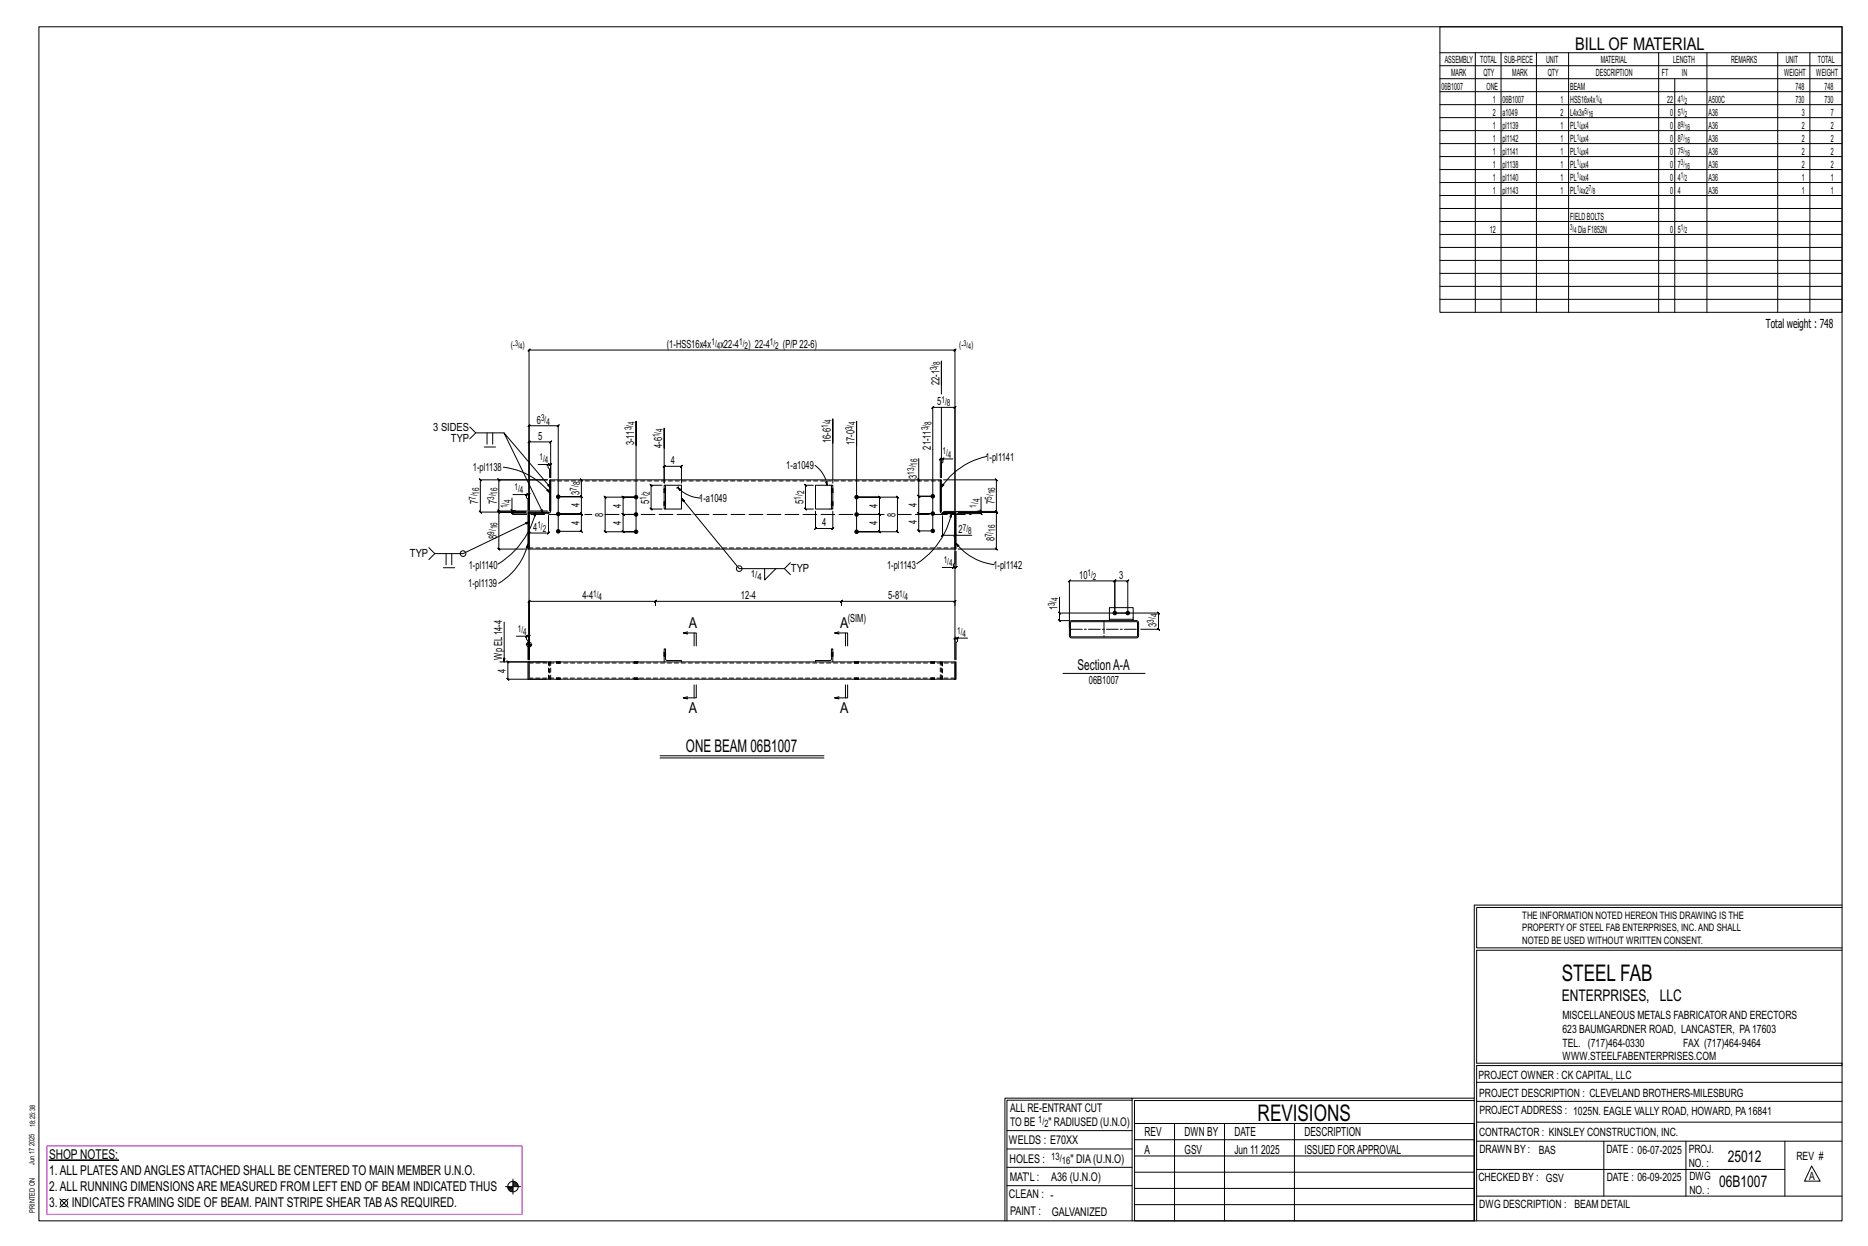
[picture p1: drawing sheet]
<svg xmlns="http://www.w3.org/2000/svg" width="914mm" height="610mm" viewBox="0 0 914 610" stroke-linecap="round" stroke-linejoin="round" font-family="sans-serif">
<g fill="#000" stroke="#000" stroke-width=".49">
<path d="M24 568h34z"/>
<circle cx="273" cy="260" r=".9"/>
<circle cx="273" cy="251" r=".9"/>
<circle cx="273" cy="243" r=".9"/>
<circle cx="311" cy="252" r=".9"/>
<circle cx="311" cy="243" r=".9"/>
<circle cx="419" cy="243" r=".9"/>
<circle cx="419" cy="252" r=".9"/>
<circle cx="457" cy="243" r=".9"/>
<circle cx="457" cy="251" r=".9"/>
<circle cx="457" cy="260" r=".9"/>
<circle cx="311" cy="260" r=".9"/>
<circle cx="419" cy="260" r=".9"/>
<circle cx="546" cy="300" r=".9"/>
<circle cx="552" cy="300" r=".9"/>
</g>
<g fill="none" stroke="#000" stroke-width=".49">
<path d="M19 13h883v584h-883zM705 13h197v140h-197zM705 26h197M705 32h197M705 39h197M722 26v127M735 26v127M752 26v127M768 26v127M812 26v127M820 39v114M836 26v127"/>
<path d="M870 26v127M886 26v127M705 45h197M705 51h197M705 58h197M705 64h197M705 70h197M705 77h197M705 83h197M705 89h197M705 96h197M705 102h197"/>
<path d="M705 108h197M705 115h197M705 121h197M705 127h197M705 134h197M705 140h197M705 146h197M461 188v-11v16M461 199v35v-7l1-1v-1h4M230 209l3 3h14M233 212l-3 3M237 219h6"/>
<path d="M238 212v5M241 212v5M311 218v-12v54M325 219v-9v26v-8v1l1-1h-1h9l-1 1 1-1v8M408 217v-12v31M419 218v-12v54M457 220v40zM457 220v-21l-1 1 1-1h10v1l1-1h-1v51M246 229a34 34 0 0 1 23 12M263 227h5v2l1 1v4M268 240v-1l1 2zM268 227h2l-1 1 1-1v7v-18l-1 1 1-1h-11l-1 1 1-1v33v-7v-1l-1 1h1h-1"/>
<path d="M269 227l-1 1zM269 235h1v15h-1zM270 236l-1 15h-1h-9v17M270 239l-23-27 19 39M270 235h190M285 235l-1-1 1 1v8h-1l1 1v-1h-12h12h-1l1 1v-1v8h-1l1 1v-1h-12h12h-1l1 1v-1v9l-1-1 1 1h-12v-52h1l-1 1v-1h-14l-1 1 1-1v41M324 237h-5h-1l1 1v-1v12h-1l1 1v-1h5M325 239h.1M325 237h1v12h-1zM326 237h8v12h-8M326 239h.1M332 238l1 1v1z"/>
<path d="M332 238a16 16 0 0 0 11 6M332 238l-1 1M332 238h.1M398 237h-4l1 1-1-1v12l1 1-1-1h4M399 228a15 15 0 0 1 6 9M404 236h1v1zM407 239h.1M407 237h1v12h-1zM407 237h-8v12h8M408 239h.1M450 224v11l-1-1 1 1v8l-1-1 1 1h7h-7l-1-1 1 1v8h-1l1 1v-1h7h-7h-1l1 1v-1v9l-1-1 1 1h7M460 235h1v15h-1z"/>
<path d="M460 236v15h1h6v17M461 237h1l-1 1zM462 225h-2l1-1-1 1v9M462 235h26l-1-1 1 1v15h-1l1 1v-1h-26M462 224l-1 1zM483 223a35 35 0 0 0-22 15M250 249l1 1zM251 244v6h1l1 1h4M251 250v1h-1l1 1v-1h7M251 242h7v1v1v5M258 242h-1l1-1zM259 251h9h-9z"/>
<path d="M259 252v9h-1l1-1v1h9l1-1-1 1v-9M259 255l-32 16h-14l-3-3M262 251v1h-1zM262 251a41 41 0 0 1-18 25M268 250h-24l1 1-1-1v-15h1l-1-1v1h24h-33v-1l1 1h-1v16v-1l1 1h-1h22h-13v-1l1 1h-1v18v-1l1 1h-1h13M296 243h15h-6l1 1-1-1v9v-1l1 1h-1h6h-6v-1l1 1h-1v8l1 1-1-1h6h-15l1 1-1-1v-17l1 1zM325 246h.1M325 247h.1M325 241h.1M326 246h.1M326 247h.1M326 241h.1"/>
<path d="M334 244l28 34h22l3-3M399 250v9l1-1-1 1h9h-1l1-1v1v-9M407 246h.1M407 247h.1M407 241h.1M408 246h.1M408 247h.1M408 241h.1M419 243h20l1 1-1-1v17l1 1-1-1h-20h12v1l-1-1h1v-8l-1-1 1 1h-12h12l-1-1 1 1v-9v1l-1-1h1zM461 251h6h-6zM461 252v10l1-1-1 1h6M466 251v2h-1z"/>
<path d="M466 251a39 39 0 0 1-17 25M467 252v10h9M480 249l1 1zM480 243v7h-1l-1 1h-9h19l-1-1 1 1v18l-1-1 1 1h-19M480 250v1l1 1-1-1h-11M213 271l-3 3M217 278h6M218 271v5M221 271v5M258 266v2zM258 266a31 31 0 0 1-14 19M259 269v-18h-1v18h210v-18h-1v18"/>
<path d="M374 278v6l6-6M384 278l3 3M467 277l-1 1zM467 270v5v1v2h-6M468 261l-1 1zM468 270v8v-1l-1 1h1h-1M468 266l1 1zM468 266a28 28 0 0 0 19 10M320 295l1-1zM321 296v-2l-1 1 1-1h-62l-1 1 1-1v29v-152l-1 1 1-1h208v1l1-1h-1v152v-11v1l1-1h-1h2M321 294h91l-1 1 1-1v2M411 295l1-1z"/>
<path d="M412 294h55v1l1-1-1 2M518 299l1 1zM519 292v8h33v-16h1l-1 1v-1h-6l-1 1 1-1v16M519 300v4l-1-1 1 1h4M546 300h21v-1l1 1h-1v8v-1l1 1h-1h-9M546 300v-16l-1 1 1-1h-23h1l-1 1v-1v23M247 304v20M253 311h5v2v1v9M257 312l1-1zM258 315h2M258 311h1l-1 1 1-1v12v-9M258 315h.1"/>
<path d="M258 314v1M259 314v1M259 315v2M259 315v1M260 315v1M325 319h.1M326 319h.1M337 310h-3h7v6M337 309l-3 1M340 310v6M407 319h.1M408 319h.1"/>
<path d="M411 310h-2h6v6M411 309l-2 1M414 310v6M469 312l-1 1zM474 312h-5v2h-1v9M524 304h33v1v6l-1 1h-32l-1-1zM524 304h32l1 7-33 1zM543 304v-1h12v1M543 303v-6h12v6M245 324h14h-1v8h210v-8h-1v8M259 325v6M267 324h-18l-1-1 1 1v8h-1l1 1v-1h18"/>
<path d="M272 324h.1M272 332h.1M274 324h.1M274 332h.1M310 324h.1M310 332h.1M312 324h.1M312 332h.1M325 321h.1M325 324v-7h1v6h8v1M326 321h.1M340 335v6"/>
<path d="M341 335v6h-7l3 1M399 324v-1h8v-6h1v7M407 321h.1M408 321h.1M414 335v6M415 335v6h-6l2 1M418 324h.1M418 332h.1M420 324h.1M420 332h.1M456 324h.1M456 332h.1"/>
<path d="M457 324h.1M457 332h.1M467 324h-208v8M467 325v6M520 329h41M337 341h-3M411 341h-2M323 370h80M323 371h80M722 443v154M722 443h180M902 444h-179v20h179"/>
<path d="M902 465h-179v55h179v1h-179v76M554 538h-61v59M554 537h168M722 538h-167v13M723 539h179M723 530h179M493 553h61M555 550h167v47h-167zM555 558h167M575 550v47M599 550v47M634 550v47"/>
<path d="M723 549h179M723 558h179M785 558v27M825 558v27M874 558v27M251 577v7M251 579h2M251 580h3M251 578h2M493 571h61M493 562h61M555 573h167"/>
<path d="M555 566h167M723 572h151M887 570l4 8h-8zM29 587l4 4M33 587l-4 4M247 581h8M249 581h2M249 582h2M250 583h1M492 597v-60h62v60M493 580h61M555 589h167"/>
<path d="M555 581h167M723 585h179"/>
<circle cx="227" cy="271" r="1.4"/>
<circle cx="362" cy="278" r="1.4"/>
<circle cx="259" cy="315" r="1.2"/>
<circle cx="31" cy="589" r="1.8"/>
<circle cx="251" cy="581" r="2.6"/>
</g>
<path d="M23 561h233v33h-233z" fill="none" stroke="#f0f" stroke-width=".5"/>
<g fill="none" stroke="#000" stroke-width=".49" stroke-dasharray="2 1.4">
<path d="M270 235h190M325 240h1zM325 240h1M325 239h1M325 239h.1M326 239h-1M326 239h.1M408 239h-1M408 239h.1M408 240l-1-1M325 246h1zM325 246h1"/>
<path d="M325 246h.1M325 247h.1M325 247h1M325 246l1 1M325 241h.1M325 241h1M325 240l1 1M326 246h-1M326 246h.1M326 246v1M326 240h.1M407 246l1 1z"/>
<path d="M407 247h.1M407 246h.1M407 240h1zM407 241h.1M407 240h.1M407 247h1M407 241h1M408 246h-1M408 247h-1M408 247h.1M408 246h.1M408 240h-1"/>
<path d="M408 241h-1M408 241h.1M467 268h-208M325 320h1zM325 320h1M325 319h.1M326 319h-1M326 319h.1M408 319h-1M408 319h.1M408 320l-1-1M259 324h208"/>
<path d="M268 332v-8M269 324v8M270 332h.1M270 332v-8M272 332h.1M272 324h.1M273 332h.1M273 324h-1M273 332h1M273 324h1zM273 324h.1M274 332h.1"/>
<path d="M274 324h.1M310 332h1M310 332h.1M310 324h.1M310 324h1M311 332h-1M311 332h.1M311 324h-1M311 324h.1M311 332h1M311 324h1zM312 332h.1"/>
<path d="M312 324h.1M325 321h.1M325 321h1M325 320l1 1M326 320h.1M407 320h1zM407 321h.1M407 320h.1M407 321h1M408 320h-1M408 321h-1M408 321h.1"/>
<path d="M418 332h1M418 332h.1M418 324h.1M418 324h1M419 332h-1M419 332h.1M419 324h-1M419 324h.1M419 332h1M419 324h1zM420 332h.1M420 324h.1"/>
<path d="M456 332h.1M456 324h.1M456 332h1zM457 332h.1M457 324h.1M457 324h-1M460 332h.1M460 324v8M461 332v-8M461 324v8M467 332h-208"/>
</g>
<path d="M251 252h39M296 252h137M439 252h36" fill="none" stroke="#000" stroke-width=".49" stroke-dasharray="6.8 1 0 1"/>
<path d="M524 308h33M540 304v8" fill="none" stroke="#000" stroke-width=".49" stroke-dasharray="5.8 1 1 1"/>
<g font-size="11.2">
<text x="764" y="480">STEEL FAB</text>
<text x="616" y="548">REVISIONS</text>
</g>
<g font-size="8.6">
<text x="771" y="24">BILL OF MATERIAL</text>
<text x="336" y="368">ONE BEAM 06B1007</text>
</g>
<g font-size="7.9">
<text x="765" y="490">ENTERPRISES, LLC</text>
<text x="846" y="569">25012</text>
<text x="842" y="581">06B1007</text>
</g>
<g font-size="7.3">
<text x="337" y="307">A</text>
<text x="411" y="307">A</text>
<text x="527" y="328">SectionA-A</text>
<text x="337" y="349">A</text>
<text x="411" y="349">A</text>
</g>
<g font-size="6.6">
<text x="24" y="567">SHOP NOTES:</text>
<text x="24" y="575">1.ALL PLATESANDANGLESATTACHED SHALL BE CENTERED TO MAIN MEMBER U.N.O.</text>
<text x="24" y="583">2.ALL RUNNING DIMENSIONSARE MEASURED FROM LEFT END OF BEAM INDICATED THUS</text>
<text x="24" y="591">3.</text>
<text x="35" y="591">INDICATES FRAMING SIDE OF BEAM. PAINT STRIPE SHEAR TABAS REQUIRED.</text>
</g>
<g font-size="6.1">
<text x="864" y="161">Total weight : 748</text>
<text x="560" y="556">REV</text>
<text x="580" y="556">DWN BY</text>
<text x="604" y="556">DATE</text>
<text x="639" y="556">DESCRIPTION</text>
<text x="560" y="564">A</text>
<text x="580" y="564">GSV</text>
<text x="604" y="564">Jun 11</text>
<text x="617" y="564">2025</text>
<text x="639" y="564">ISSUED FORAPPROVAL</text>
</g>
<g font-size="5.9">
<text x="494" y="560">WELDS : E70XX</text>
<text x="494" y="569">HOLES :</text>
<text x="524" y="569">&quot; DIA(U.N.O)</text>
<text x="494" y="578">MAT'L :</text>
<text x="515" y="578">A36 (U.N.O)</text>
<text x="494" y="586">CLEAN : -</text>
<text x="495" y="595">PAINT :</text>
<text x="515" y="595">GALVANIZED</text>
</g>
<g font-size="5.8">
<text x="494" y="544">ALL RE-ENTRANT CUT</text>
<text x="494" y="551">TO BE</text>
<text x="513" y="551">&quot; RADIUSED (U.N.O)</text>
</g>
<g font-size="5.6">
<text x="765" y="499">MISCELLANEOUS METALS FABRICATORAND ERECTORS</text>
<text x="765" y="505">623 BAUMGARDNER ROAD, LANCASTER, PA17603</text>
<text x="765" y="512">TEL. (717)464-0330</text>
<text x="824" y="512">FAX (717)464-9464</text>
<text x="765" y="519">WWW.STEELFABENTERPRISES.COM</text>
<text x="724" y="528">PROJECT OWNER : CK CAPITAL, LLC</text>
<text x="724" y="537">PROJECT DESCRIPTION : CLEVELAND BROTHERS-MILESBURG</text>
<text x="724" y="545">PROJECTADDRESS : 1025N. EAGLE VALLY ROAD, HOWARD, PA16841</text>
<text x="724" y="556">CONTRACTOR : KINSLEY CONSTRUCTION, INC.</text>
<text x="724" y="564">DRAWN BY :</text>
<text x="753" y="564">BAS</text>
<text x="786" y="564">DATE : 06-07-2025</text>
<text x="827" y="564">PROJ.</text>
<text x="879" y="568">REV #</text>
<text x="827" y="571">NO. :</text>
<text x="724" y="578">CHECKED BY : GSV</text>
<text x="787" y="578">DATE : 06-09-2025</text>
<text x="827" y="578">DWG</text>
<text x="886" y="578">A</text>
<text x="827" y="584">NO. :</text>
<text x="724" y="591">DWG DESCRIPTION : BEAM DETAIL</text>
</g>
<g font-size="5.5">
<text x="326" y="170">(1-HSS16x4x</text>
<text x="353" y="170">x22-4</text>
<text x="366" y="170">) 22-4</text>
<text x="383" y="170">(P/P22-6)</text>
<text x="460" y="188" transform="rotate(-90 460 188)">22-1</text>
<text x="459" y="198">5</text>
<text x="263" y="207">6</text>
<text x="212" y="211">3 SIDES</text>
<text x="263" y="215">5</text>
<text x="221" y="216">TYP</text>
<text x="310" y="218" transform="rotate(-90 310 218)">3-11</text>
<text x="324" y="219" transform="rotate(-90 324 219)">4-6</text>
<text x="407" y="217" transform="rotate(-90 407 217)">16-6</text>
<text x="418" y="218" transform="rotate(-90 418 218)">17-0</text>
<text x="456" y="220" transform="rotate(-90 456 220)">21-11</text>
<text x="328" y="227">4</text>
<text x="482" y="225">1-pl1141</text>
<text x="232" y="231">1-pl1138</text>
<text x="385" y="230">1-a1049</text>
<text x="449" y="234" transform="rotate(-90 449 234)">3</text>
<text x="284" y="242" transform="rotate(-90 284 242)">3</text>
<text x="342" y="246">1-a1049</text>
<text x="234" y="247" transform="rotate(-90 234 247)">7</text>
<text x="243" y="247" transform="rotate(-90 243 247)">7</text>
<text x="284" y="248" transform="rotate(-90 284 248)">4</text>
<text x="304" y="248" transform="rotate(-90 304 248)">4</text>
<text x="318" y="247" transform="rotate(-90 318 247)">5</text>
<text x="393" y="246" transform="rotate(-90 393 246)">5</text>
<text x="430" y="248" transform="rotate(-90 430 248)">4</text>
<text x="449" y="248" transform="rotate(-90 449 248)">4</text>
<text x="487" y="247" transform="rotate(-90 487 247)">7</text>
<text x="284" y="257" transform="rotate(-90 284 257)">4</text>
<text x="295" y="253" transform="rotate(-90 295 253)">8</text>
<text x="304" y="257" transform="rotate(-90 304 257)">4</text>
<text x="402" y="258">4</text>
<text x="430" y="257" transform="rotate(-90 430 257)">4</text>
<text x="438" y="253" transform="rotate(-90 438 253)">8</text>
<text x="449" y="257" transform="rotate(-90 449 257)">4</text>
<text x="243" y="264" transform="rotate(-90 243 264)">8</text>
<text x="261" y="260">4</text>
<text x="469" y="261">2</text>
<text x="487" y="265" transform="rotate(-90 487 265)">8</text>
<text x="201" y="273">TYP</text>
<text x="229" y="278">1-pl1140</text>
<text x="387" y="280">TYP</text>
<text x="434" y="278">1-pl1143</text>
<text x="486" y="278">1-pl1142</text>
<text x="229" y="287">1-pl1139</text>
<text x="528" y="283">10</text>
<text x="548" y="283">3</text>
<text x="285" y="293">4-4</text>
<text x="363" y="293">12-4</text>
<text x="435" y="293">5-8</text>
<text x="518" y="299" transform="rotate(-90 518 299)">1</text>
<text x="415" y="304">(SIM)</text>
<text x="566" y="307" transform="rotate(-90 566 307)">3</text>
<text x="246" y="323" transform="rotate(-90 246 323)">Wp EL14-4</text>
<text x="248" y="329" transform="rotate(-90 248 329)">4</text>
<text x="533" y="334">06B1007</text>
</g>
<g font-size="5">
<text x="745" y="450">THE INFORMATION NOTED HEREON THIS DRAWING IS THE</text>
<text x="745" y="456">PROPERTY OF STEEL FAB ENTERPRISES, INC.AND SHALL</text>
<text x="745" y="462">NOTED BE USED WITHOUT WRITTEN CONSENT.</text>
<text x="508" y="550">1/</text>
<text x="511" y="551">2</text>
<text x="515" y="568">13/</text>
<text x="520" y="570">16</text>
</g>
<g font-size="4.9">
<text x="707" y="31">ASSEMBLY</text>
<text x="725" y="31">TOTAL</text>
<text x="736" y="31">SUB-PIECE</text>
<text x="757" y="31">UNIT</text>
<text x="784" y="31">MATERIAL</text>
<text x="819" y="31">LENGTH</text>
<text x="847" y="31">REMARKS</text>
<text x="874" y="31">UNIT</text>
<text x="890" y="31">TOTAL</text>
<text x="710" y="37">MARK</text>
<text x="726" y="37">QTY</text>
<text x="740" y="37">MARK</text>
<text x="758" y="37">QTY</text>
<text x="781" y="37">DESCRIPTION</text>
<text x="814" y="37">FT</text>
<text x="823" y="37">IN</text>
<text x="873" y="37">WEIGHT</text>
<text x="889" y="37">WEIGHT</text>
<text x="706" y="44">06B1007</text>
<text x="728" y="44">ONE</text>
<text x="769" y="44">BEAM</text>
<text x="879" y="44">748</text>
<text x="893" y="44">748</text>
<text x="731" y="50">1</text>
<text x="736" y="50">06B1007</text>
<text x="764" y="50">1</text>
<text x="769" y="50">HSS16x4x</text>
<text x="816" y="50">22</text>
<text x="821" y="50">4</text>
<text x="836" y="50">A500C</text>
<text x="879" y="50">730</text>
<text x="893" y="50">730</text>
<text x="731" y="57">2</text>
<text x="736" y="57">a1049</text>
<text x="764" y="57">2</text>
<text x="769" y="57">L4x3x</text>
<text x="818" y="57">0</text>
<text x="821" y="57">5</text>
<text x="836" y="57">A36</text>
<text x="882" y="57">3</text>
<text x="896" y="57">7</text>
<text x="731" y="63">1</text>
<text x="736" y="63">pl1139</text>
<text x="764" y="63">1</text>
<text x="769" y="63">PL x4</text>
<text x="818" y="63">0</text>
<text x="821" y="63">8</text>
<text x="836" y="63">A36</text>
<text x="882" y="63">2</text>
<text x="896" y="63">2</text>
<text x="731" y="69">1</text>
<text x="736" y="69">pl1142</text>
<text x="764" y="69">1</text>
<text x="769" y="69">PL x4</text>
<text x="818" y="69">0</text>
<text x="821" y="69">8</text>
<text x="836" y="69">A36</text>
<text x="882" y="69">2</text>
<text x="896" y="69">2</text>
<text x="731" y="76">1</text>
<text x="736" y="76">pl1141</text>
<text x="764" y="76">1</text>
<text x="769" y="76">PL x4</text>
<text x="818" y="76">0</text>
<text x="821" y="76">7</text>
<text x="836" y="76">A36</text>
<text x="882" y="76">2</text>
<text x="896" y="76">2</text>
<text x="731" y="82">1</text>
<text x="736" y="82">pl1138</text>
<text x="764" y="82">1</text>
<text x="769" y="82">PL x4</text>
<text x="818" y="82">0</text>
<text x="821" y="82">7</text>
<text x="836" y="82">A36</text>
<text x="882" y="82">2</text>
<text x="896" y="82">2</text>
<text x="731" y="88">1</text>
<text x="736" y="88">pl1140</text>
<text x="764" y="88">1</text>
<text x="769" y="88">PL x4</text>
<text x="818" y="88">0</text>
<text x="821" y="88">4</text>
<text x="836" y="88">A36</text>
<text x="882" y="88">1</text>
<text x="896" y="88">1</text>
<text x="731" y="95">1</text>
<text x="736" y="95">pl1143</text>
<text x="764" y="95">1</text>
<text x="769" y="95">PL x2</text>
<text x="818" y="95">0</text>
<text x="821" y="95">4</text>
<text x="836" y="95">A36</text>
<text x="882" y="95">1</text>
<text x="896" y="95">1</text>
<text x="769" y="107">FIELDBOLTS</text>
<text x="729" y="114">12</text>
<text x="772" y="114">DiaF1852N</text>
<text x="818" y="114">0</text>
<text x="821" y="114">5</text>
</g>
<g font-size="4.7">
<text x="250" y="170">(-</text>
<text x="256" y="170">)</text>
<text x="348" y="169">1/</text>
<text x="351" y="171">4</text>
<text x="362" y="169">1/</text>
<text x="364" y="171">2</text>
<text x="377" y="169">1/</text>
<text x="379" y="171">2</text>
<text x="470" y="170">(-</text>
<text x="475" y="170">)</text>
<text x="460" y="178" transform="rotate(-90 460 178)">8</text>
<text x="459" y="181" transform="rotate(-90 459 181)">3/</text>
<text x="461" y="197">1/</text>
<text x="463" y="199">8</text>
<text x="265" y="206">3/</text>
<text x="267" y="208">4</text>
<text x="311" y="208" transform="rotate(-90 311 208)">4</text>
<text x="405" y="209" transform="rotate(-90 405 209)">1/</text>
<text x="407" y="207" transform="rotate(-90 407 207)">4</text>
<text x="419" y="208" transform="rotate(-90 419 208)">4</text>
<text x="456" y="208" transform="rotate(-90 456 208)">8</text>
<text x="309" y="210" transform="rotate(-90 309 210)">3/</text>
<text x="323" y="214" transform="rotate(-90 323 214)">1/</text>
<text x="325" y="211" transform="rotate(-90 325 211)">4</text>
<text x="417" y="210" transform="rotate(-90 417 210)">3/</text>
<text x="454" y="210" transform="rotate(-90 454 210)">3/</text>
<text x="264" y="225">1/</text>
<text x="267" y="227">4</text>
<text x="449" y="228" transform="rotate(-90 449 228)">16</text>
<text x="461" y="222">1/</text>
<text x="464" y="224">4</text>
<text x="447" y="232" transform="rotate(-90 447 232)">13/</text>
<text x="252" y="240">1/</text>
<text x="284" y="237" transform="rotate(-90 284 237)">8</text>
<text x="233" y="245" transform="rotate(-90 233 245)">7/</text>
<text x="235" y="242" transform="rotate(-90 235 242)">16</text>
<text x="242" y="245" transform="rotate(-90 242 245)">3/</text>
<text x="244" y="242" transform="rotate(-90 244 242)">16</text>
<text x="254" y="241">4</text>
<text x="282" y="240" transform="rotate(-90 282 240)">7/</text>
<text x="316" y="245" transform="rotate(-90 316 245)">1/</text>
<text x="318" y="242" transform="rotate(-90 318 242)">2</text>
<text x="392" y="244" transform="rotate(-90 392 244)">1/</text>
<text x="394" y="242" transform="rotate(-90 394 242)">2</text>
<text x="480" y="246" transform="rotate(-90 480 246)">4</text>
<text x="485" y="245" transform="rotate(-90 485 245)">5/</text>
<text x="487" y="242" transform="rotate(-90 487 242)">16</text>
<text x="248" y="249" transform="rotate(-90 248 249)">1/</text>
<text x="250" y="246" transform="rotate(-90 250 246)">4</text>
<text x="478" y="248" transform="rotate(-90 478 248)">1/</text>
<text x="242" y="262" transform="rotate(-90 242 262)">9/</text>
<text x="244" y="259" transform="rotate(-90 244 259)">16</text>
<text x="263" y="259">1/</text>
<text x="266" y="260">2</text>
<text x="471" y="260">7/</text>
<text x="474" y="261">8</text>
<text x="485" y="263" transform="rotate(-90 485 263)">7/</text>
<text x="487" y="260" transform="rotate(-90 487 260)">16</text>
<text x="462" y="275">1/</text>
<text x="465" y="277">4</text>
<text x="532" y="282">1/</text>
<text x="367" y="282">1/</text>
<text x="371" y="284">4</text>
<text x="535" y="284">2</text>
<text x="290" y="292">1/</text>
<text x="293" y="294">4</text>
<text x="440" y="292">1/</text>
<text x="443" y="294">4</text>
<text x="518" y="294" transform="rotate(-90 518 294)">4</text>
<text x="516" y="297" transform="rotate(-90 516 297)">3/</text>
<text x="565" y="305" transform="rotate(-90 565 305)">3/</text>
<text x="567" y="302" transform="rotate(-90 567 302)">4</text>
<text x="254" y="309">1/</text>
<text x="256" y="311">4</text>
<text x="469" y="310">1/</text>
<text x="471" y="312">4</text>
</g>
<g font-size="4.2">
<text x="781" y="49">1/</text>
<text x="783" y="51">4</text>
<text x="823" y="49">1/</text>
<text x="825" y="51">2</text>
<text x="776" y="56">5/</text>
<text x="778" y="57">16</text>
<text x="823" y="56">1/</text>
<text x="825" y="57">2</text>
<text x="772" y="62">1/</text>
<text x="774" y="63">4</text>
<text x="823" y="62">9/</text>
<text x="825" y="63">16</text>
<text x="772" y="68">1/</text>
<text x="774" y="70">4</text>
<text x="823" y="68">7/</text>
<text x="825" y="70">16</text>
<text x="772" y="75">1/</text>
<text x="774" y="76">4</text>
<text x="823" y="75">5/</text>
<text x="825" y="76">16</text>
<text x="772" y="81">1/</text>
<text x="774" y="82">4</text>
<text x="823" y="81">3/</text>
<text x="825" y="82">16</text>
<text x="772" y="87">1/</text>
<text x="774" y="89">4</text>
<text x="823" y="87">1/</text>
<text x="825" y="89">2</text>
<text x="772" y="94">1/</text>
<text x="774" y="95">4</text>
<text x="778" y="94">7/</text>
<text x="780" y="95">8</text>
<text x="769" y="113">3/</text>
<text x="823" y="113">1/</text>
<text x="770" y="114">4</text>
<text x="825" y="114">2</text>
</g>
<g font-size="4">
<text x="252" y="169">3/</text>
<text x="254" y="171">4</text>
<text x="472" y="169">3/</text>
<text x="474" y="171">4</text>
</g>
<g font-size="3.7">
<text x="17" y="551" transform="rotate(-90 17 551)">18:25:38</text>
<text x="17" y="561" transform="rotate(-90 17 561)">2025</text>
<text x="17" y="570" transform="rotate(-90 17 570)">Jun 17</text>
<text x="17" y="593" transform="rotate(-90 17 593)">PRINTED ON</text>
</g>
</svg>
